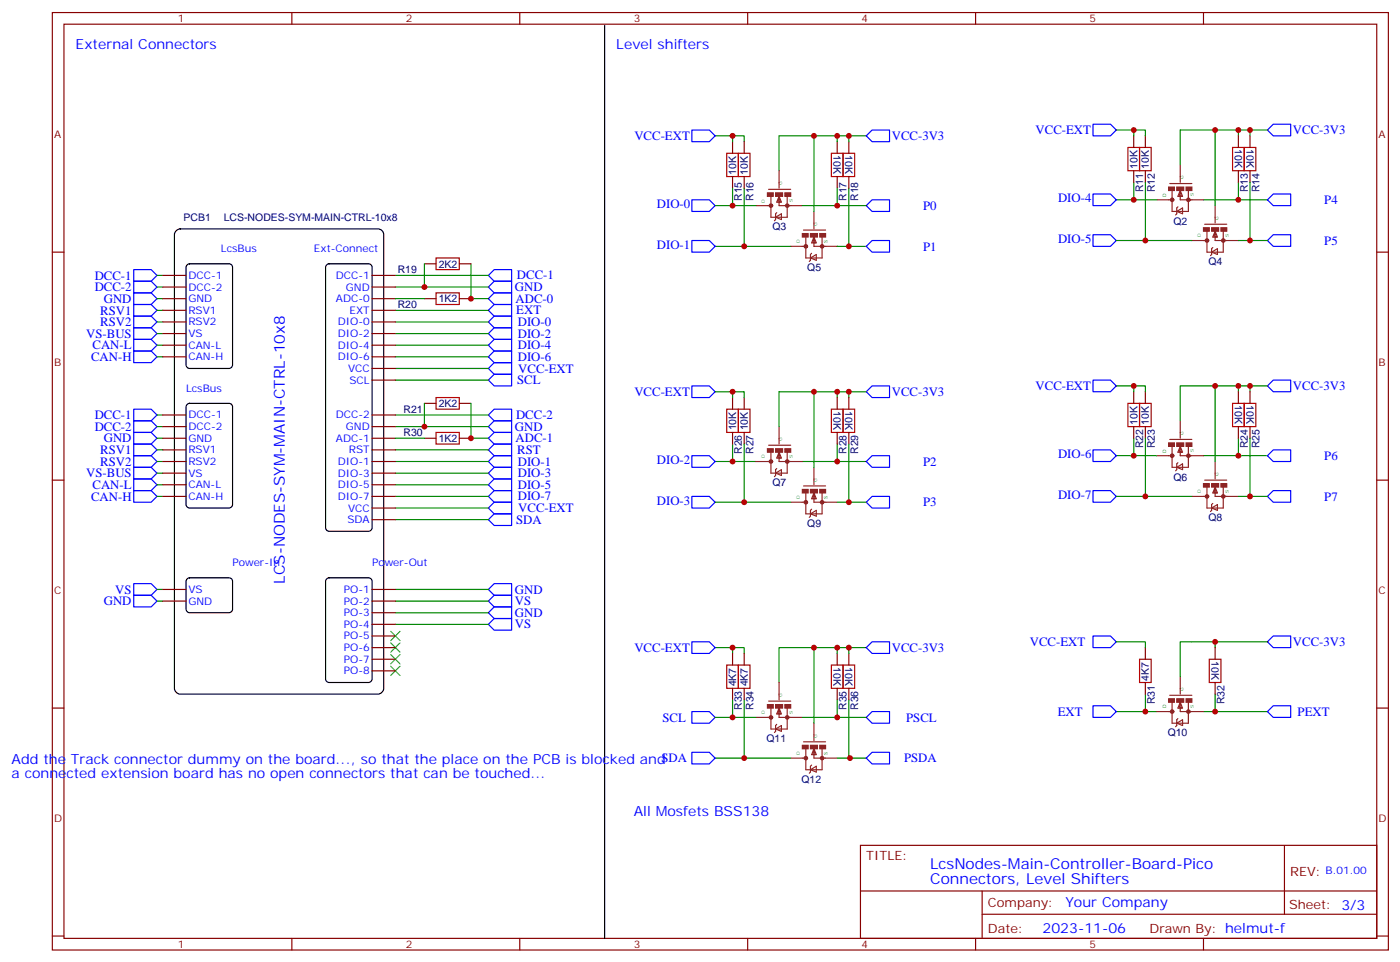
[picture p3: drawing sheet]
<svg xmlns="http://www.w3.org/2000/svg" width="425mm" height="292mm" viewBox="0 0 425 292" stroke-linecap="round" stroke-linejoin="round" font-family="sans-serif">
<g fill="none" stroke="#870000" stroke-width=".35">
<path d="M15.9 3.8h405.3v284.3h-405.3zM19.4 7.3h398.3v277.3h-398.3zM88.5 3.8v3.5M157.7 3.8v3.5M226.8 3.8v3.5M296 3.8v3.5M365.1 3.8v3.5M222.2 43v3.5M222.2 53.6v3.5M225.8 43v3.5M225.8 53.6v3.5M254 43v3.5"/>
<path d="M254 53.6v3.5M257.5 43v3.5M257.5 53.6v3.5M344 41.2v3.5M344 51.8v3.5M347.5 41.2v3.5M347.5 51.8v3.5M375.7 41.2v3.5M375.7 51.8v3.5M379.2 41.2v3.5M379.2 51.8v3.5M15.9 76.5h3.5"/>
<path d="M417.7 76.5h3.5M128.8 90.6h3.5M128.8 80h3.5M139.3 90.6h3.6M139.3 80h3.6M344 118.8v3.5M347.5 118.8v3.5M375.7 118.8v3.5M379.2 118.8v3.5M128.8 132.9h3.5M128.8 122.3h3.5M139.3 132.9h3.6"/>
<path d="M139.3 122.3h3.6M222.2 120.6v3.5M222.2 131.2v3.5M225.8 120.6v3.5M225.8 131.2v3.5M254 120.6v3.5M254 131.2v3.5M257.5 120.6v3.5M257.5 131.2v3.5M344 129.4v3.5M347.5 129.4v3.5M375.7 129.4v3.5"/>
<path d="M379.2 129.4v3.5M15.9 145.6h3.5M417.7 145.6h3.5M222.2 198.2v3.5M225.8 198.2v3.5M254 198.2v3.5M257.5 198.2v3.5M347.5 196.4v3.6M368.7 196.4v3.6M15.9 214.8h3.5M222.2 208.8v3.5M225.8 208.8v3.5"/>
<path d="M254 208.8v3.5M257.5 208.8v3.5M347.5 207v3.5M368.7 207v3.5M417.7 214.8h3.5M261.1 256.4h156.6v28.2h-156.6zM389.7 256.4v20.9M261.1 270.2h156.5M298 277.3h119.6M298 270.2v14.2M15.9 283.9h3.5M88.5 284.6v3.5"/>
<path d="M157.7 284.6v3.5M226.8 284.6v3.5M296 284.6v3.5M365.1 284.6v3.5M417.7 283.9h3.5"/>
</g>
<g fill="none" stroke="#008700" stroke-width=".35">
<path d="M338.7 39.4h8.8v1.8M344 39.4v1.8M368.7 39.4v23M375.7 39.4v1.8M379.2 39.4v1.8M384.5 39.4h-26.4v10.6M217 41.2h8.8v1.8M222.2 41.2v1.8M222.2 57.1v5.3M225.8 57.1v17.6M246.9 41.2v22.9M254 57.1v5.3"/>
<path d="M254 41.2v1.8M257.5 41.2v1.8M257.5 57.1v17.6M262.8 41.2h-26.4v10.6M344 55.3v5.3M347.5 55.3v17.7M375.7 55.3v5.3M379.2 55.3v17.7M217 74.7h22.9M217 62.4h12.3M243.4 62.4h19.4M254 74.7h8.8"/>
<path d="M338.7 60.6h12.3M338.7 73h22.9M365.1 60.6h19.4M375.7 73h8.8M47.6 97.6h1.8M47.6 94.1h1.8M47.6 90.6h1.8M47.6 87.1h1.8M47.6 83.5h1.8M119.9 97.6h28.3M119.9 94.1h28.3M119.9 87.1h28.3"/>
<path d="M119.9 83.5h28.3M142.9 80v10.6h5.3M47.6 108.2h1.8M47.6 104.7h1.8M47.6 101.2h1.8M119.9 108.2h28.3M119.9 104.7h28.3M119.9 101.2h28.3M119.9 111.8h28.3M119.9 115.3h28.3M217 118.8h8.8v1.8M222.2 118.8v1.8"/>
<path d="M246.9 118.8v22.9M254 118.8v1.8M257.5 118.8v1.8M262.8 118.8h-26.4v10.6M338.7 117.1h8.8v1.7M344 117.1v1.7M368.7 117.1v22.9M375.7 117.1v1.7M379.2 117.1v1.7M384.5 117.1h-26.4v10.5M47.6 140h1.8M47.6 132.9h1.8"/>
<path d="M47.6 129.4h1.8M47.6 125.9h1.8M47.6 136.5h1.8M119.9 140h28.3M119.9 129.4h28.3M119.9 125.9h28.3M119.9 136.5h28.3M142.9 122.3v10.6h5.3M217 140h12.3M222.2 134.7v5.3M225.8 134.7v17.6M243.4 140h19.4"/>
<path d="M254 134.7v5.3M257.5 134.7v17.6M338.7 138.2h12.3M344 132.9v5.3M347.5 132.9v17.7M365.1 138.2h19.4M375.7 132.9v5.3M379.2 132.9v17.7M47.6 150.6h1.8M47.6 147h1.8M47.6 143.5h1.8M119.9 150.6h28.3"/>
<path d="M119.9 147h28.3M119.9 143.5h28.3M119.9 157.6h28.3M119.9 154.1h28.3M217 152.3h22.9M254 152.3h8.8M338.7 150.6h22.9M375.7 150.6h8.8M47.6 178.8h1.8M119.9 178.8h28.3M47.6 182.3h1.8M119.9 182.3h28.3"/>
<path d="M119.9 185.8h28.3M119.9 189.4h28.3M217 196.4h8.8v1.8M222.2 196.4v1.8M246.9 196.4v23M254 196.4v1.8M257.5 196.4v1.8M262.8 196.4h-26.4v10.6M338.7 194.7h8.8v1.7M368.7 194.7v1.7M384.5 194.7h-26.4v10.5M217 217.6h12.3"/>
<path d="M222.2 212.3v5.3M225.8 212.3v17.6M243.4 217.6h19.4M254 212.3v5.3M257.5 212.3v17.6h.4M338.7 215.8h12.3M347.5 210.5v5.3M365.1 215.8h19.4M368.7 210.5v5.3M217 229.9h22.9M254 229.9h8.8"/>
</g>
<g fill="none" stroke="#00f" stroke-width=".35">
<path d="M209.9 39.4h5.3l1.8 1.8-1.8 1.8h-5.3zM264.6 39.4h5.3v3.6h-5.3l-1.8-1.8zM331.6 37.7h5.3l1.8 1.7-1.8 1.8h-5.3zM384.5 39.4l1.8-1.7h5.3v3.5h-5.3zM331.6 58.8h5.3l1.8 1.8-1.8 1.8h-5.3zM386.3 58.8h5.3v3.6h-5.3l-1.8-1.8zM209.9 73h5.3l1.8 1.7-1.8 1.8h-5.3zM209.9 60.6h5.3l1.8 1.8-1.8 1.7h-5.3zM262.8 74.7l1.8-1.7h5.3v3.5h-5.3zM262.8 62.4l1.8-1.8h5.3v3.5h-5.3zM331.6 71.2h5.3l1.8 1.8-1.8 1.7h-5.3zM384.5 73l1.8-1.8h5.3v3.5h-5.3z"/>
<path d="M40.6 81.8h5.3l1.7 1.7-1.7 1.8h-5.3zM40.6 85.3h5.3l1.7 1.8-1.7 1.7h-5.3zM40.6 88.8h5.3l1.7 1.8-1.7 1.8h-5.3zM40.6 92.4h5.3l1.7 1.7-1.7 1.8h-5.3zM40.6 95.9h5.3l1.7 1.7-1.7 1.8h-5.3zM40.6 99.4h5.3l1.7 1.8-1.7 1.7h-5.3zM149.9 95.9h5.3v3.5h-5.3l-1.7-1.8zM149.9 99.4h5.3v3.5h-5.3l-1.7-1.7zM149.9 88.8h5.3v3.6h-5.3l-1.7-1.8zM149.9 92.4h5.3v3.5h-5.3l-1.7-1.8zM149.9 85.3h5.3v3.5h-5.3l-1.7-1.7zM149.9 81.8h5.3v3.5h-5.3l-1.7-1.8z"/>
<path d="M40.6 102.9h5.3l1.7 1.8-1.7 1.8h-5.3zM40.6 106.5h5.3l1.7 1.7-1.7 1.8h-5.3zM149.9 102.9h5.3v3.6h-5.3l-1.7-1.8zM149.9 106.5h5.3v3.5h-5.3l-1.7-1.8zM149.9 110h5.3v3.5h-5.3l-1.7-1.7zM149.9 113.5h5.3v3.6h-5.3l-1.7-1.8zM209.9 117.1h5.3l1.8 1.7-1.8 1.8h-5.3zM264.6 117.1h5.3v3.5h-5.3l-1.8-1.8zM331.6 115.3h5.3l1.8 1.8-1.8 1.7h-5.3zM386.3 115.3h5.3v3.5h-5.3l-1.8-1.7zM40.6 124.1h5.3l1.7 1.8-1.7 1.7h-5.3zM40.6 127.6h5.3l1.7 1.8-1.7 1.8h-5.3z"/>
<path d="M40.6 131.2h5.3l1.7 1.7-1.7 1.8h-5.3zM40.6 138.2h5.3l1.7 1.8-1.7 1.7h-5.3zM40.6 134.7h5.3l1.7 1.8-1.7 1.7h-5.3zM149.9 138.2h5.3v3.5h-5.3l-1.7-1.7zM149.9 131.2h5.3v3.5h-5.3l-1.7-1.8zM149.9 134.7h5.3v3.5h-5.3l-1.7-1.7zM149.9 127.6h5.3v3.6h-5.3l-1.7-1.8zM149.9 124.1h5.3v3.5h-5.3l-1.7-1.7zM209.9 138.2h5.3l1.8 1.8-1.8 1.7h-5.3zM262.8 140l1.8-1.8h5.3v3.5h-5.3zM331.6 136.5h5.3l1.8 1.7-1.8 1.8h-5.3zM386.3 136.5h5.3v3.5h-5.3l-1.8-1.8z"/>
<path d="M40.6 141.7h5.3l1.7 1.8-1.7 1.8h-5.3zM40.6 148.8h5.3l1.7 1.8-1.7 1.7h-5.3zM40.6 145.3h5.3l1.7 1.7-1.7 1.8h-5.3zM149.9 145.3h5.3v3.5h-5.3l-1.7-1.8zM149.9 148.8h5.3v3.5h-5.3l-1.7-1.7zM149.9 141.7h5.3v3.6h-5.3l-1.7-1.8zM149.9 152.3h5.3v3.6h-5.3l-1.7-1.8zM149.9 155.9h5.3v3.5h-5.3l-1.7-1.8zM209.9 150.6h5.3l1.8 1.7-1.8 1.8h-5.3zM264.6 150.6h5.3v3.5h-5.3l-1.8-1.8zM331.6 148.8h5.3l1.8 1.8-1.8 1.7h-5.3zM384.5 150.6l1.8-1.8h5.3v3.5h-5.3z"/>
<path d="M40.6 177h5.3l1.7 1.8-1.7 1.8h-5.3zM149.9 177h5.3v3.6h-5.3l-1.7-1.8zM40.6 180.6h5.3l1.7 1.7-1.7 1.8h-5.3zM149.9 184.1h5.3v3.5h-5.3l-1.7-1.8zM149.9 180.6h5.3v3.5h-5.3l-1.7-1.8zM149.9 187.6h5.3v3.5h-5.3l-1.7-1.7zM209.9 194.7h5.3l1.8 1.7-1.8 1.8h-5.3zM262.8 196.4l1.8-1.7h5.3v3.5h-5.3zM331.6 192.9h5.3l1.8 1.8-1.8 1.7h-5.3zM386.3 192.9h5.3v3.5h-5.3l-1.8-1.7zM209.9 215.8h5.3l1.8 1.8-1.8 1.8h-5.3zM262.8 217.6l1.8-1.8h5.3v3.6h-5.3z"/>
<path d="M331.6 214.1h5.3l1.8 1.7-1.8 1.8h-5.3zM386.3 214.1h5.3v3.5h-5.3l-1.8-1.8zM209.9 228.2h5.3l1.8 1.7-1.8 1.8h-5.3zM264.6 228.2h5.3v3.5h-5.3l-1.8-1.8z"/>
</g>
<g fill="none" stroke="#a10000" stroke-width=".35">
<path d="M220.5 46.5h3.5v7.1h-3.5zM224 46.5h3.5v7.1h-3.5zM252.2 46.5h3.6v7.1h-3.6zM255.8 46.5h3.5v7.1h-3.5zM342.2 44.7h3.5v7.1h-3.5zM345.7 44.7h3.5v7.1h-3.5zM373.9 44.7h3.6v7.1h-3.6zM377.5 44.7h3.5v7.1h-3.5zM132.3 78.2h7v3.6h-7zM132.3 88.8h7v3.6h-7zM132.3 131.2h7v3.5h-7zM132.3 120.6h7v3.5h-7z"/>
<path d="M220.5 124.1h3.5v7.1h-3.5zM224 124.1h3.5v7.1h-3.5zM252.2 124.1h3.6v7.1h-3.6zM255.8 124.1h3.5v7.1h-3.5zM342.2 122.3h3.5v7.1h-3.5zM345.7 122.3h3.5v7.1h-3.5zM373.9 122.3h3.6v7.1h-3.6zM377.5 122.3h3.5v7.1h-3.5zM345.7 200h3.5v7h-3.5zM366.9 200h3.5v7h-3.5zM220.5 201.7h3.5v7.1h-3.5zM224 201.7h3.5v7.1h-3.5z"/>
<path d="M252.2 201.7h3.6v7.1h-3.6zM255.8 201.7h3.5v7.1h-3.5z"/>
</g>
<g fill="none" stroke="#8c2424" stroke-width=".71">
<circle cx="233.9" cy="62.4" r=".35"/>
<circle cx="238.8" cy="62.4" r=".35"/>
<circle cx="244.5" cy="74.7" r=".35"/>
<circle cx="249.4" cy="74.7" r=".35"/>
<circle cx="355.6" cy="60.6" r=".35"/>
<circle cx="360.5" cy="60.6" r=".35"/>
<circle cx="366.2" cy="73" r=".35"/>
<circle cx="371.1" cy="73" r=".35"/>
<circle cx="233.9" cy="140" r=".35"/>
<circle cx="238.8" cy="140" r=".35"/>
<circle cx="355.6" cy="138.2" r=".35"/>
<circle cx="360.5" cy="138.2" r=".35"/>
<circle cx="244.5" cy="152.3" r=".35"/>
<circle cx="249.4" cy="152.3" r=".35"/>
<circle cx="366.2" cy="150.6" r=".35"/>
<circle cx="371.1" cy="150.6" r=".35"/>
<circle cx="233.9" cy="217.6" r=".35"/>
<circle cx="238.8" cy="217.6" r=".35"/>
<circle cx="355.6" cy="215.8" r=".35"/>
<circle cx="360.5" cy="215.8" r=".35"/>
<circle cx="244.5" cy="229.9" r=".35"/>
<circle cx="249.4" cy="229.9" r=".35"/>
</g>
<g fill="#8c2424" stroke="#8c2424" stroke-width=".35">
<path d="M359.8 211.9h1.8v1.1h-1.8z"/>
<path d="M354.5 211.9h1.8v1.1h-1.8z"/>
<path d="M357 211.9h2.1v1.1h-2.1z"/>
<path d="M248.7 226.1h1.8v1h-1.8z"/>
<path d="M243.4 226.1h1.8v1h-1.8z"/>
<path d="M245.9 226.1h2.1v1h-2.1z"/>
<path d="M238.1 213.7h1.8v1.1h-1.8z"/>
<path d="M232.8 213.7h1.8v1.1h-1.8z"/>
<path d="M235.3 213.7h2.1v1.1h-2.1z"/>
<path d="M370.4 69.1h1.8v1h-1.8z"/>
<path d="M365.1 69.1h1.8v1h-1.8z"/>
<path d="M367.6 69.1h2.1v1h-2.1z"/>
<path d="M370.4 146.7h1.8v1h-1.8z"/>
<path d="M365.1 146.7h1.8v1h-1.8z"/>
<path d="M367.6 146.7h2.1v1h-2.1z"/>
<path d="M248.7 148.4h1.8v1.1h-1.8z"/>
<path d="M243.4 148.4h1.8v1.1h-1.8z"/>
<path d="M245.9 148.4h2.1v1.1h-2.1z"/>
<path d="M359.8 134.3h1.8v1.1h-1.8z"/>
<path d="M354.5 134.3h1.8v1.1h-1.8z"/>
<path d="M357 134.3h2.1v1.1h-2.1z"/>
<path d="M238.1 136.1h1.8v1.1h-1.8z"/>
<path d="M232.8 136.1h1.8v1.1h-1.8z"/>
<path d="M235.3 136.1h2.1v1.1h-2.1z"/>
<path d="M359.8 56.7h1.8v1.1h-1.8z"/>
<path d="M354.5 56.7h1.8v1.1h-1.8z"/>
<path d="M357 56.7h2.1v1.1h-2.1z"/>
<path d="M248.7 70.8h1.8v1.1h-1.8z"/>
<path d="M243.4 70.8h1.8v1.1h-1.8z"/>
<path d="M245.9 70.8h2.1v1.1h-2.1z"/>
<path d="M238.1 58.5h1.8v1h-1.8z"/>
<path d="M232.8 58.5h1.8v1h-1.8z"/>
<path d="M235.3 58.5h2.1v1h-2.1z"/>
</g>
<g fill="none" stroke="#8c2424" stroke-width=".35">
<path d="M233.2 57.4h6.7M233.9 59.5v6.4h4.9v-6.4M236.4 51.8v5.3M236.4 59.5l.7 1.8h-1.4zM354.9 55.7h6.7M355.6 57.8v6.3h4.9v-6.3M357.7 59.5l.4-1.4 .3 1.4M358.1 50v5.3M358.1 59.2v1.4h7M358.1 57.8l.7 1.7h-1.4zM229.3 62.4h4.6M235.3 65.9l1.8-1.1v1.8z"/>
<path d="M235.7 64.5l-.4 .3v1.8l-.4 .4M236 61.3l.4-1.4 .3 1.4M236.4 61v1.4h7M239.9 74.7h4.6M243.8 69.8h6.7M244.5 71.9v6.3h4.9v-6.3M245.9 78.2l1.7-1v1.8zM246.2 76.8l-.3 .4v1.8l-.4 .3M246.6 73.7l.3-1.5 .4 1.5M246.9 64.1v5.3M246.9 73.3v1.4h7.1M246.9 71.9l.7 1.8h-1.4z"/>
<path d="M351 60.6h4.6M357 64.1l1.8-1v1.7zM357.4 62.7l-.4 .4v1.7l-.3 .4M361.6 73h4.6M365.5 68h6.7M366.2 70.1v6.4h4.9v-6.4M367.6 76.5l1.8-1.1v1.8zM367.9 75.1l-.3 .3v1.8l-.4 .3M368.3 71.9l.4-1.4 .3 1.4M368.7 71.5v1.5h7M368.7 62.4v5.3M368.7 70.1l.7 1.8h-1.5z"/>
<path d="M229.3 140h4.6M233.2 135h6.7M233.9 137.2v6.3h4.9v-6.3M236 138.9l.4-1.4 .3 1.4M236.4 129.4v5.3M236.4 138.6v1.4h7M236.4 137.2l.7 1.7h-1.4zM351 138.2h4.6M354.9 133.3h6.7M355.6 135.4v6.3h4.9v-6.3M357.7 137.2l.4-1.5 .3 1.5M358.1 127.6v5.3"/>
<path d="M358.1 136.8v1.4h7M358.1 135.4l.7 1.8h-1.4zM368.7 140v5.3M235.3 143.5l1.8-1v1.7zM235.7 142.1l-.4 .4v1.7l-.4 .4M239.9 152.3h4.6M243.8 147.4h6.7M244.5 149.5v6.4h4.9v-6.4M245.9 155.9l1.7-1.1v1.8zM246.2 154.4l-.3 .4v1.8l-.4 .3M246.6 151.3l.3-1.4 .4 1.4M246.9 141.7v5.3"/>
<path d="M246.9 150.9v1.4h7.1M246.9 149.5l.7 1.8h-1.4zM357 141.7l1.8-1v1.8zM357.4 140.3l-.4 .4v1.8l-.3 .3M361.6 150.6h4.6M365.5 145.6h6.7M366.2 147.7v6.4h4.9v-6.4M367.6 154.1l1.8-1.1v1.8zM367.9 152.7l-.3 .3v1.8l-.4 .4M368.3 149.5l.4-1.4 .3 1.4M368.7 149.2v1.4h7M368.7 147.7l.7 1.8h-1.5z"/>
<path d="M229.3 217.6h4.6M233.2 212.7h6.7M233.9 214.8v6.3h4.9v-6.3M235.7 219.7l-.4 .4v1.7l-.4 .4M236 216.5l.4-1.4 .3 1.4M236.4 216.2v1.4h7M236.4 207v5.3M236.4 214.8l.7 1.7h-1.4zM246.9 219.4v5.2M351 215.8h4.6M354.9 210.9h6.7M355.6 213v6.4h4.9v-6.4"/>
<path d="M357 219.4l1.8-1.1v1.8zM357.4 217.9l-.4 .4v1.8l-.3 .3M357.7 214.8l.4-1.4 .3 1.4M358.1 214.4v1.4h7M358.1 205.2v5.3M358.1 213l.7 1.8h-1.4zM235.3 221.1l1.8-1v1.7zM239.9 229.9h4.6M243.8 225h6.7M244.5 227.1v6.4h4.9v-6.4M245.9 233.5l1.7-1.1v1.8zM246.2 232.1l-.3 .3v1.8l-.4 .3"/>
<path d="M246.6 228.9l.3-1.4 .4 1.4M246.9 228.5v1.4h7.1M246.9 227.1l.7 1.8h-1.4z"/>
</g>
<path d="M183.4 7.7v276.9" fill="none" stroke="#000" stroke-width=".35"/>
<path d="M118.5 191.5l2.9 2.8M118.5 195l2.9 2.8M118.5 198.5l2.9 2.9M121.4 191.5l-2.9 2.8M121.4 195l-2.9 2.8M121.4 198.5l-2.9 2.9M118.5 202.1l2.9 2.8M121.4 202.1l-2.9 2.8" fill="none" stroke="#3c3" stroke-width=".35"/>
<path d="M53.5 69.9l1.2-.5h60a1.76 1.76 0 0 1 1.7 1.8v137.6a1.89 1.89 0 0 1-1.7 1.7h-60a1.89 1.89 0 0 1-1.8-1.7v-137.6z" fill="#fff" stroke="#000" stroke-width=".35"/>
<path d="M56.7 80.4l.8-.4h12l.6 .2 .4 .5 .1 30-.3 .6-.5 .4-12.3 .1-.6-.3-.4-.5-.1-29.9zM99 80.4l.8-.4h12l.7 .2 .4 .9v79l-.2 .6-.9 .4h-12l-.6-.2-.4-.8v-79zM56.7 122.8l.8-.5h12l.6 .2 .4 .6 .1 29.9-.3 .7-.5 .3-12.3 .1-.6-.2-.4-.6-.1-29.9zM56.7 175.7l.8-.4h12l.6 .2 .5 .8v8.5l-.3 .6-.8 .4h-12l-.6-.2-.5-.8v-8.5zM99 175.7l.8-.4h12l.7 .2 .3 .5 .1 30-.2 .6-.6 .4h-12.3l-.6-.2-.4-.6v-29.9z" fill="none" stroke="#000" stroke-width=".35"/>
<g fill="none" stroke="#870000" stroke-width=".35">
<path d="M49.4 83.5h7M49.4 87.1h7M49.4 90.6h7M49.4 94.1h7M49.4 97.6h7M112.9 83.5h7M112.9 87.1h7M112.9 90.6h7M112.9 94.1h7M112.9 97.6h7M49.4 101.2h7M49.4 104.7h7"/>
<path d="M49.4 108.2h7M112.9 101.2h7M112.9 104.7h7M112.9 108.2h7M112.9 111.8h7M112.9 115.3h7M49.4 140h7M49.4 136.5h7M49.4 132.9h7M49.4 129.4h7M49.4 125.9h7M112.9 140h7"/>
<path d="M112.9 136.5h7M112.9 132.9h7M112.9 129.4h7M112.9 125.9h7M49.4 150.6h7M49.4 147h7M49.4 143.5h7M112.9 150.6h7M112.9 147h7M112.9 143.5h7M112.9 157.6h7M112.9 154.1h7"/>
<path d="M49.4 178.8h7M112.9 178.8h7M49.4 182.3h7M112.9 182.3h7M112.9 185.8h7M112.9 189.4h7M112.9 192.9h7M112.9 196.4h7M112.9 200h7M112.9 203.5h7"/>
</g>
<path d="M119.9 90.6h8.9M128.8 80v7.1M119.9 132.9h8.9M128.8 122.3v7.1" fill="none" stroke="#008700" stroke-width=".35"/>
<g fill="#c00">
<circle cx="246.9" cy="196.4" r=".88"/>
<circle cx="347.5" cy="215.8" r=".88"/>
<circle cx="368.7" cy="194.7" r=".88"/>
<circle cx="368.7" cy="215.8" r=".88"/>
<circle cx="222.3" cy="196.4" r=".88"/>
<circle cx="254" cy="217.6" r=".88"/>
<circle cx="257.5" cy="196.4" r=".88"/>
<circle cx="254" cy="196.4" r=".88"/>
<circle cx="222.3" cy="217.6" r=".88"/>
<circle cx="225.8" cy="229.9" r=".88"/>
<circle cx="257.9" cy="229.9" r=".88"/>
<circle cx="344" cy="138.2" r=".88"/>
<circle cx="379.2" cy="150.6" r=".88"/>
<circle cx="375.7" cy="117.1" r=".88"/>
<circle cx="379.2" cy="117.1" r=".88"/>
<circle cx="375.7" cy="138.2" r=".88"/>
<circle cx="368.7" cy="117.1" r=".88"/>
<circle cx="347.5" cy="150.6" r=".88"/>
<circle cx="344" cy="117.1" r=".88"/>
<circle cx="257.5" cy="152.3" r=".88"/>
<circle cx="254" cy="118.8" r=".88"/>
<circle cx="257.5" cy="118.8" r=".88"/>
<circle cx="254" cy="140" r=".88"/>
<circle cx="246.9" cy="118.8" r=".88"/>
<circle cx="225.8" cy="152.3" r=".88"/>
<circle cx="222.3" cy="118.8" r=".88"/>
<circle cx="379.2" cy="73" r=".88"/>
<circle cx="375.7" cy="39.4" r=".88"/>
<circle cx="379.2" cy="39.4" r=".88"/>
<circle cx="375.7" cy="60.6" r=".88"/>
<circle cx="368.7" cy="39.4" r=".88"/>
<circle cx="347.5" cy="73" r=".88"/>
<circle cx="344" cy="39.4" r=".88"/>
<circle cx="225.8" cy="74.7" r=".88"/>
<circle cx="246.9" cy="41.2" r=".88"/>
<circle cx="254" cy="62.4" r=".88"/>
<circle cx="257.5" cy="41.2" r=".88"/>
<circle cx="254" cy="41.2" r=".88"/>
<circle cx="257.5" cy="74.7" r=".88"/>
<circle cx="222.3" cy="62.4" r=".88"/>
<circle cx="222.3" cy="140" r=".88"/>
<circle cx="344" cy="60.6" r=".88"/>
<circle cx="222.3" cy="41.2" r=".88"/>
<circle cx="128.8" cy="87.1" r=".88"/>
<circle cx="142.9" cy="90.6" r=".88"/>
<circle cx="128.8" cy="129.4" r=".88"/>
<circle cx="142.9" cy="132.9" r=".88"/>
</g>
<g font-size="4.6" fill="#00f">
<text x="86.4" y="177" transform="rotate(-90 86.4 177)">LCS-NODES-SYM-MAIN-CTRL-10x8</text>
<text x="282.2" y="263.5">LcsNodes-Main-Controller-Board-Pico</text>
<text x="282.2" y="268">Connectors, Level Shifters</text>
</g>
<g font-size="4.2" fill="#00f">
<text x="22.9" y="14.7">External Connectors</text>
<text x="187" y="14.7">Level shifters</text>
<text x="3.5" y="231.7">Add the Track connector dummy on the board..., so that the place on the PCB is blocked andSDA</text>
<text x="3.5" y="235.9">a connected extension board has no open connectors that can be touched...</text>
<text x="192.3" y="247.6">All Mosfets BSS138</text>
<text x="323.2" y="275.2">Your Company</text>
<text x="316.3" y="283">2023-11-06</text>
</g>
<g font-size="3.9" fill="#00f">
<text x="314.2" y="40.8">VCC-EXT</text>
<text x="392.3" y="40.7">VCC-3V3</text>
<text x="192.5" y="42.5">VCC-EXT</text>
<text x="270.6" y="42.5">VCC-3V3</text>
<text x="199.3" y="63.2">DIO-0</text>
<text x="280.1" y="63.6">P0</text>
<text x="321" y="61.4">DIO-4</text>
<text x="401.8" y="61.9">P4</text>
<text x="199.3" y="75.5">DIO-1</text>
<text x="280.1" y="76">P1</text>
<text x="321" y="73.7">DIO-5</text>
<text x="401.8" y="74.2">P5</text>
<text x="28.7" y="84.8">DCC-1</text>
<text x="28.7" y="88.3">DCC-2</text>
<text x="156.2" y="88.3">GND</text>
<text x="156.8" y="84.8">DCC-1</text>
<text x="30.4" y="95.4">RSV1</text>
<text x="31.5" y="91.9">GND</text>
<text x="156.4" y="91.8">ADC-0</text>
<text x="156.6" y="95.4">EXT</text>
<text x="30.4" y="98.9">RSV2</text>
<text x="157.1" y="98.9">DIO-0</text>
<text x="26.2" y="102.5">VS-BUS</text>
<text x="28.1" y="106">CAN-L</text>
<text x="157.1" y="105.9">DIO-4</text>
<text x="157.1" y="102.4">DIO-2</text>
<text x="27.6" y="109.5">CAN-H</text>
<text x="157.1" y="109.5">DIO-6</text>
<text x="157.2" y="113">VCC-EXT</text>
<text x="156.9" y="116.5">SCL</text>
<text x="314.2" y="118.4">VCC-EXT</text>
<text x="392.3" y="118.3">VCC-3V3</text>
<text x="192.5" y="120.1">VCC-EXT</text>
<text x="270.6" y="120.1">VCC-3V3</text>
<text x="28.7" y="127.1">DCC-1</text>
<text x="28.7" y="130.7">DCC-2</text>
<text x="156.2" y="130.6">GND</text>
<text x="156.6" y="127.1">DCC-2</text>
<text x="30.4" y="137.7">RSV1</text>
<text x="31.5" y="134.2">GND</text>
<text x="156.4" y="134.2">ADC-1</text>
<text x="156.9" y="137.7">RST</text>
<text x="30.4" y="141.3">RSV2</text>
<text x="157.1" y="141.2">DIO-1</text>
<text x="199.3" y="140.8">DIO-2</text>
<text x="280.1" y="141.3">P2</text>
<text x="321" y="139">DIO-6</text>
<text x="401.8" y="139.5">P6</text>
<text x="26.2" y="144.8">VS-BUS</text>
<text x="28.1" y="148.3">CAN-L</text>
<text x="157.1" y="148.3">DIO-5</text>
<text x="157.1" y="144.7">DIO-3</text>
<text x="27.6" y="151.8">CAN-H</text>
<text x="157.1" y="151.8">DIO-7</text>
<text x="157.2" y="155.3">VCC-EXT</text>
<text x="199.3" y="153.1">DIO-3</text>
<text x="280.1" y="153.6">P3</text>
<text x="321" y="151.4">DIO-7</text>
<text x="401.8" y="151.8">P7</text>
<text x="156.6" y="158.9">SDA</text>
<text x="31.5" y="183.6">GND</text>
<text x="34.9" y="180.1">VS</text>
<text x="156.2" y="180">GND</text>
<text x="156.2" y="183.6">VS</text>
<text x="156.2" y="187.1">GND</text>
<text x="156.2" y="190.6">VS</text>
<text x="192.5" y="197.7">VCC-EXT</text>
<text x="270.6" y="197.7">VCC-3V3</text>
<text x="312.5" y="195.9">VCC-EXT</text>
<text x="392.3" y="195.9">VCC-3V3</text>
<text x="201" y="218.8">SCL</text>
<text x="274.9" y="218.9">PSCL</text>
<text x="320.9" y="217.1">EXT</text>
<text x="393.7" y="217.1">PEXT</text>
<text x="274.3" y="231.2">PSDA</text>
</g>
<g font-size="3.9" fill="#800">
<text x="262.8" y="261">TITLE:</text>
<text x="391.4" y="265.7">REV:</text>
<text x="299.7" y="275.2">Company:</text>
<text x="391.1" y="275.8">Sheet: 3/3</text>
<text x="299.7" y="282.9">Date:</text>
<text x="348.8" y="282.9">Drawn By: helmut-f</text>
</g>
<g font-size="3.2" fill="#800">
<text x="54" y="6.8">1</text>
<text x="123.1" y="6.8">2</text>
<text x="192.3" y="6.8">3</text>
<text x="261.4" y="6.8">4</text>
<text x="330.6" y="6.8">5</text>
<text x="16.4" y="41.9">A</text>
<text x="418.2" y="41.9">A</text>
<text x="16.4" y="111.1">B</text>
<text x="418.2" y="111.1">B</text>
<text x="16.4" y="180.2">C</text>
<text x="418.2" y="180.2">C</text>
<text x="16.4" y="249.3">D</text>
<text x="418.2" y="249.3">D</text>
<text x="54" y="287.6">1</text>
<text x="123.1" y="287.6">2</text>
<text x="192.3" y="287.6">3</text>
<text x="261.4" y="287.6">4</text>
<text x="330.6" y="287.6">5</text>
</g>
<g font-size="3.2" fill="#000080">
<text x="252.9" y="47.1" transform="rotate(90 252.9 47.1)">10K</text>
<text x="256.4" y="47.1" transform="rotate(90 256.4 47.1)">10K</text>
<text x="374.6" y="45.3" transform="rotate(90 374.6 45.3)">10K</text>
<text x="378.1" y="45.3" transform="rotate(90 378.1 45.3)">10K</text>
<text x="223.4" y="53" transform="rotate(-90 223.4 53)">10K</text>
<text x="226.9" y="53" transform="rotate(-90 226.9 53)">10K</text>
<text x="345.1" y="51.2" transform="rotate(-90 345.1 51.2)">10K</text>
<text x="348.6" y="51.2" transform="rotate(-90 348.6 51.2)">10K</text>
<text x="346.8" y="58.3" transform="rotate(-90 346.8 58.3)">R11</text>
<text x="350.4" y="58.3" transform="rotate(-90 350.4 58.3)">R12</text>
<text x="378.6" y="58.3" transform="rotate(-90 378.6 58.3)">R13</text>
<text x="382.1" y="58.3" transform="rotate(-90 382.1 58.3)">R14</text>
<text x="225.1" y="60.9" transform="rotate(-90 225.1 60.9)">R15</text>
<text x="228.6" y="60.9" transform="rotate(-90 228.6 60.9)">R16</text>
<text x="256.9" y="60.9" transform="rotate(-90 256.9 60.9)">R17</text>
<text x="260.4" y="60.9" transform="rotate(-90 260.4 60.9)">R18</text>
<text x="55.7" y="67">PCB1</text>
<text x="67.9" y="67">LCS-NODES-SYM-MAIN-CTRL-10x8</text>
<text x="234.3" y="69.9">Q3</text>
<text x="356" y="68.1">Q2</text>
<text x="120.7" y="82.9">R19</text>
<text x="133.1" y="81.2">2K2</text>
<text x="244.9" y="82.2">Q5</text>
<text x="366.6" y="80.5">Q4</text>
<text x="120.7" y="93.5">R20</text>
<text x="133.1" y="91.7">1K2</text>
<text x="122.4" y="125.3">R21</text>
<text x="133.1" y="123.5">2K2</text>
<text x="252.9" y="124.7" transform="rotate(90 252.9 124.7)">10K</text>
<text x="256.4" y="124.7" transform="rotate(90 256.4 124.7)">10K</text>
<text x="374.6" y="122.9" transform="rotate(90 374.6 122.9)">10K</text>
<text x="378.1" y="122.9" transform="rotate(90 378.1 122.9)">10K</text>
<text x="223.4" y="130.6" transform="rotate(-90 223.4 130.6)">10K</text>
<text x="226.9" y="130.6" transform="rotate(-90 226.9 130.6)">10K</text>
<text x="345.1" y="128.8" transform="rotate(-90 345.1 128.8)">10K</text>
<text x="348.6" y="128.8" transform="rotate(-90 348.6 128.8)">10K</text>
<text x="122.4" y="132.3">R30</text>
<text x="133.1" y="134.1">1K2</text>
<text x="225.1" y="137.7" transform="rotate(-90 225.1 137.7)">R26</text>
<text x="228.6" y="137.7" transform="rotate(-90 228.6 137.7)">R27</text>
<text x="256.9" y="137.7" transform="rotate(-90 256.9 137.7)">R28</text>
<text x="260.4" y="137.7" transform="rotate(-90 260.4 137.7)">R29</text>
<text x="346.8" y="135.9" transform="rotate(-90 346.8 135.9)">R22</text>
<text x="350.4" y="135.9" transform="rotate(-90 350.4 135.9)">R23</text>
<text x="378.6" y="135.9" transform="rotate(-90 378.6 135.9)">R24</text>
<text x="382.1" y="135.9" transform="rotate(-90 382.1 135.9)">R25</text>
<text x="234.3" y="147.5">Q7</text>
<text x="356" y="145.7">Q6</text>
<text x="244.9" y="159.9">Q9</text>
<text x="366.6" y="158.1">Q8</text>
<text x="252.9" y="202.3" transform="rotate(90 252.9 202.3)">10K</text>
<text x="256.4" y="202.3" transform="rotate(90 256.4 202.3)">10K</text>
<text x="367.6" y="200.6" transform="rotate(90 367.6 200.6)">10K</text>
<text x="223.4" y="208.2" transform="rotate(-90 223.4 208.2)">4K7</text>
<text x="226.9" y="208.2" transform="rotate(-90 226.9 208.2)">4K7</text>
<text x="348.6" y="206.4" transform="rotate(-90 348.6 206.4)">4K7</text>
<text x="225.1" y="215.3" transform="rotate(-90 225.1 215.3)">R33</text>
<text x="228.6" y="215.3" transform="rotate(-90 228.6 215.3)">R34</text>
<text x="256.9" y="215.3" transform="rotate(-90 256.9 215.3)">R35</text>
<text x="260.4" y="215.3" transform="rotate(-90 260.4 215.3)">R36</text>
<text x="350.4" y="213.6" transform="rotate(-90 350.4 213.6)">R31</text>
<text x="371.5" y="213.6" transform="rotate(-90 371.5 213.6)">R32</text>
<text x="232.6" y="225.1">Q11</text>
<text x="354.3" y="223.4">Q10</text>
<text x="243.1" y="237.5">Q12</text>
</g>
<g font-size="3.2" fill="#00f">
<text x="67" y="76.5">LcsBus</text>
<text x="95.2" y="76.5">Ext-Connect</text>
<text x="57.1" y="84.6">DCC-1</text>
<text x="57.1" y="88.1">DCC-2</text>
<text x="101.8" y="84.6">DCC-1</text>
<text x="104.9" y="88.1">GND</text>
<text x="57.1" y="91.7">GND</text>
<text x="57.1" y="95.2">RSV1</text>
<text x="101.9" y="91.7">ADC-0</text>
<text x="106" y="95.2">EXT</text>
<text x="57.1" y="98.7">RSV2</text>
<text x="102.5" y="98.7">DIO-0</text>
<text x="57.1" y="102.2">VS</text>
<text x="57.1" y="105.8">CAN-L</text>
<text x="102.5" y="102.2">DIO-2</text>
<text x="102.5" y="105.8">DIO-4</text>
<text x="57.1" y="109.3">CAN-H</text>
<text x="102.5" y="109.3">DIO-6</text>
<text x="105.6" y="112.8">VCC</text>
<text x="56.4" y="118.8">LcsBus</text>
<text x="106" y="116.3">SCL</text>
<text x="57.1" y="130.5">DCC-2</text>
<text x="57.1" y="126.9">DCC-1</text>
<text x="101.8" y="126.9">DCC-2</text>
<text x="104.9" y="130.5">GND</text>
<text x="57.1" y="137.5">RSV1</text>
<text x="57.1" y="134">GND</text>
<text x="101.9" y="134">ADC-1</text>
<text x="105.9" y="137.5">RST</text>
<text x="57.1" y="141">RSV2</text>
<text x="102.5" y="141">DIO-1</text>
<text x="57.1" y="148.1">CAN-L</text>
<text x="57.1" y="144.6">VS</text>
<text x="102.5" y="148.1">DIO-5</text>
<text x="102.5" y="144.6">DIO-3</text>
<text x="57.1" y="151.6">CAN-H</text>
<text x="102.5" y="151.6">DIO-7</text>
<text x="105.6" y="155.2">VCC</text>
<text x="105.4" y="158.7">SDA</text>
<text x="70.6" y="171.7">Power-In</text>
<text x="112.9" y="171.7">Power-Out</text>
<text x="57.1" y="179.8">VS</text>
<text x="104.3" y="179.8">PO-1</text>
<text x="57.1" y="183.4">GND</text>
<text x="104.3" y="183.4">PO-2</text>
<text x="104.3" y="186.9">PO-3</text>
<text x="104.3" y="190.4">PO-4</text>
<text x="104.3" y="194">PO-5</text>
<text x="104.3" y="197.5">PO-6</text>
<text x="104.3" y="201">PO-7</text>
<text x="104.3" y="204.5">PO-8</text>
<text x="402.2" y="265.2">B.01.00</text>
</g>
<g font-size="1.4" fill="#238d23">
<text x="237.3" y="56.1" transform="rotate(-90 237.3 56.1)">G</text>
<text x="353.8" y="59.7" transform="rotate(-90 353.8 59.7)">D</text>
<text x="359.1" y="54.4" transform="rotate(-90 359.1 54.4)">G</text>
<text x="362.2" y="59.6" transform="rotate(-90 362.2 59.6)">S</text>
<text x="232.1" y="61.4" transform="rotate(-90 232.1 61.4)">D</text>
<text x="240.5" y="61.3" transform="rotate(-90 240.5 61.3)">S</text>
<text x="247.9" y="68.5" transform="rotate(-90 247.9 68.5)">G</text>
<text x="369.6" y="66.7" transform="rotate(-90 369.6 66.7)">G</text>
<text x="372.8" y="71.9" transform="rotate(-90 372.8 71.9)">S</text>
<text x="242.6" y="73.8" transform="rotate(-90 242.6 73.8)">D</text>
<text x="251.1" y="73.7" transform="rotate(-90 251.1 73.7)">S</text>
<text x="364.3" y="72" transform="rotate(-90 364.3 72)">D</text>
<text x="359.1" y="132" transform="rotate(-90 359.1 132)">G</text>
<text x="237.3" y="133.7" transform="rotate(-90 237.3 133.7)">G</text>
<text x="353.8" y="137.3" transform="rotate(-90 353.8 137.3)">D</text>
<text x="362.2" y="137.2" transform="rotate(-90 362.2 137.2)">S</text>
<text x="232.1" y="139" transform="rotate(-90 232.1 139)">D</text>
<text x="240.5" y="138.9" transform="rotate(-90 240.5 138.9)">S</text>
<text x="247.9" y="146.1" transform="rotate(-90 247.9 146.1)">G</text>
<text x="364.3" y="149.6" transform="rotate(-90 364.3 149.6)">D</text>
<text x="369.6" y="144.3" transform="rotate(-90 369.6 144.3)">G</text>
<text x="372.8" y="149.5" transform="rotate(-90 372.8 149.5)">S</text>
<text x="242.6" y="151.4" transform="rotate(-90 242.6 151.4)">D</text>
<text x="251.1" y="151.3" transform="rotate(-90 251.1 151.3)">S</text>
<text x="359.1" y="209.6" transform="rotate(-90 359.1 209.6)">G</text>
<text x="237.3" y="211.4" transform="rotate(-90 237.3 211.4)">G</text>
<text x="353.8" y="214.9" transform="rotate(-90 353.8 214.9)">D</text>
<text x="362.2" y="214.8" transform="rotate(-90 362.2 214.8)">S</text>
<text x="232.1" y="216.6" transform="rotate(-90 232.1 216.6)">D</text>
<text x="240.5" y="216.6" transform="rotate(-90 240.5 216.6)">S</text>
<text x="247.9" y="223.7" transform="rotate(-90 247.9 223.7)">G</text>
<text x="242.6" y="229" transform="rotate(-90 242.6 229)">D</text>
<text x="251.1" y="228.9" transform="rotate(-90 251.1 228.9)">S</text>
</g>
</svg>
